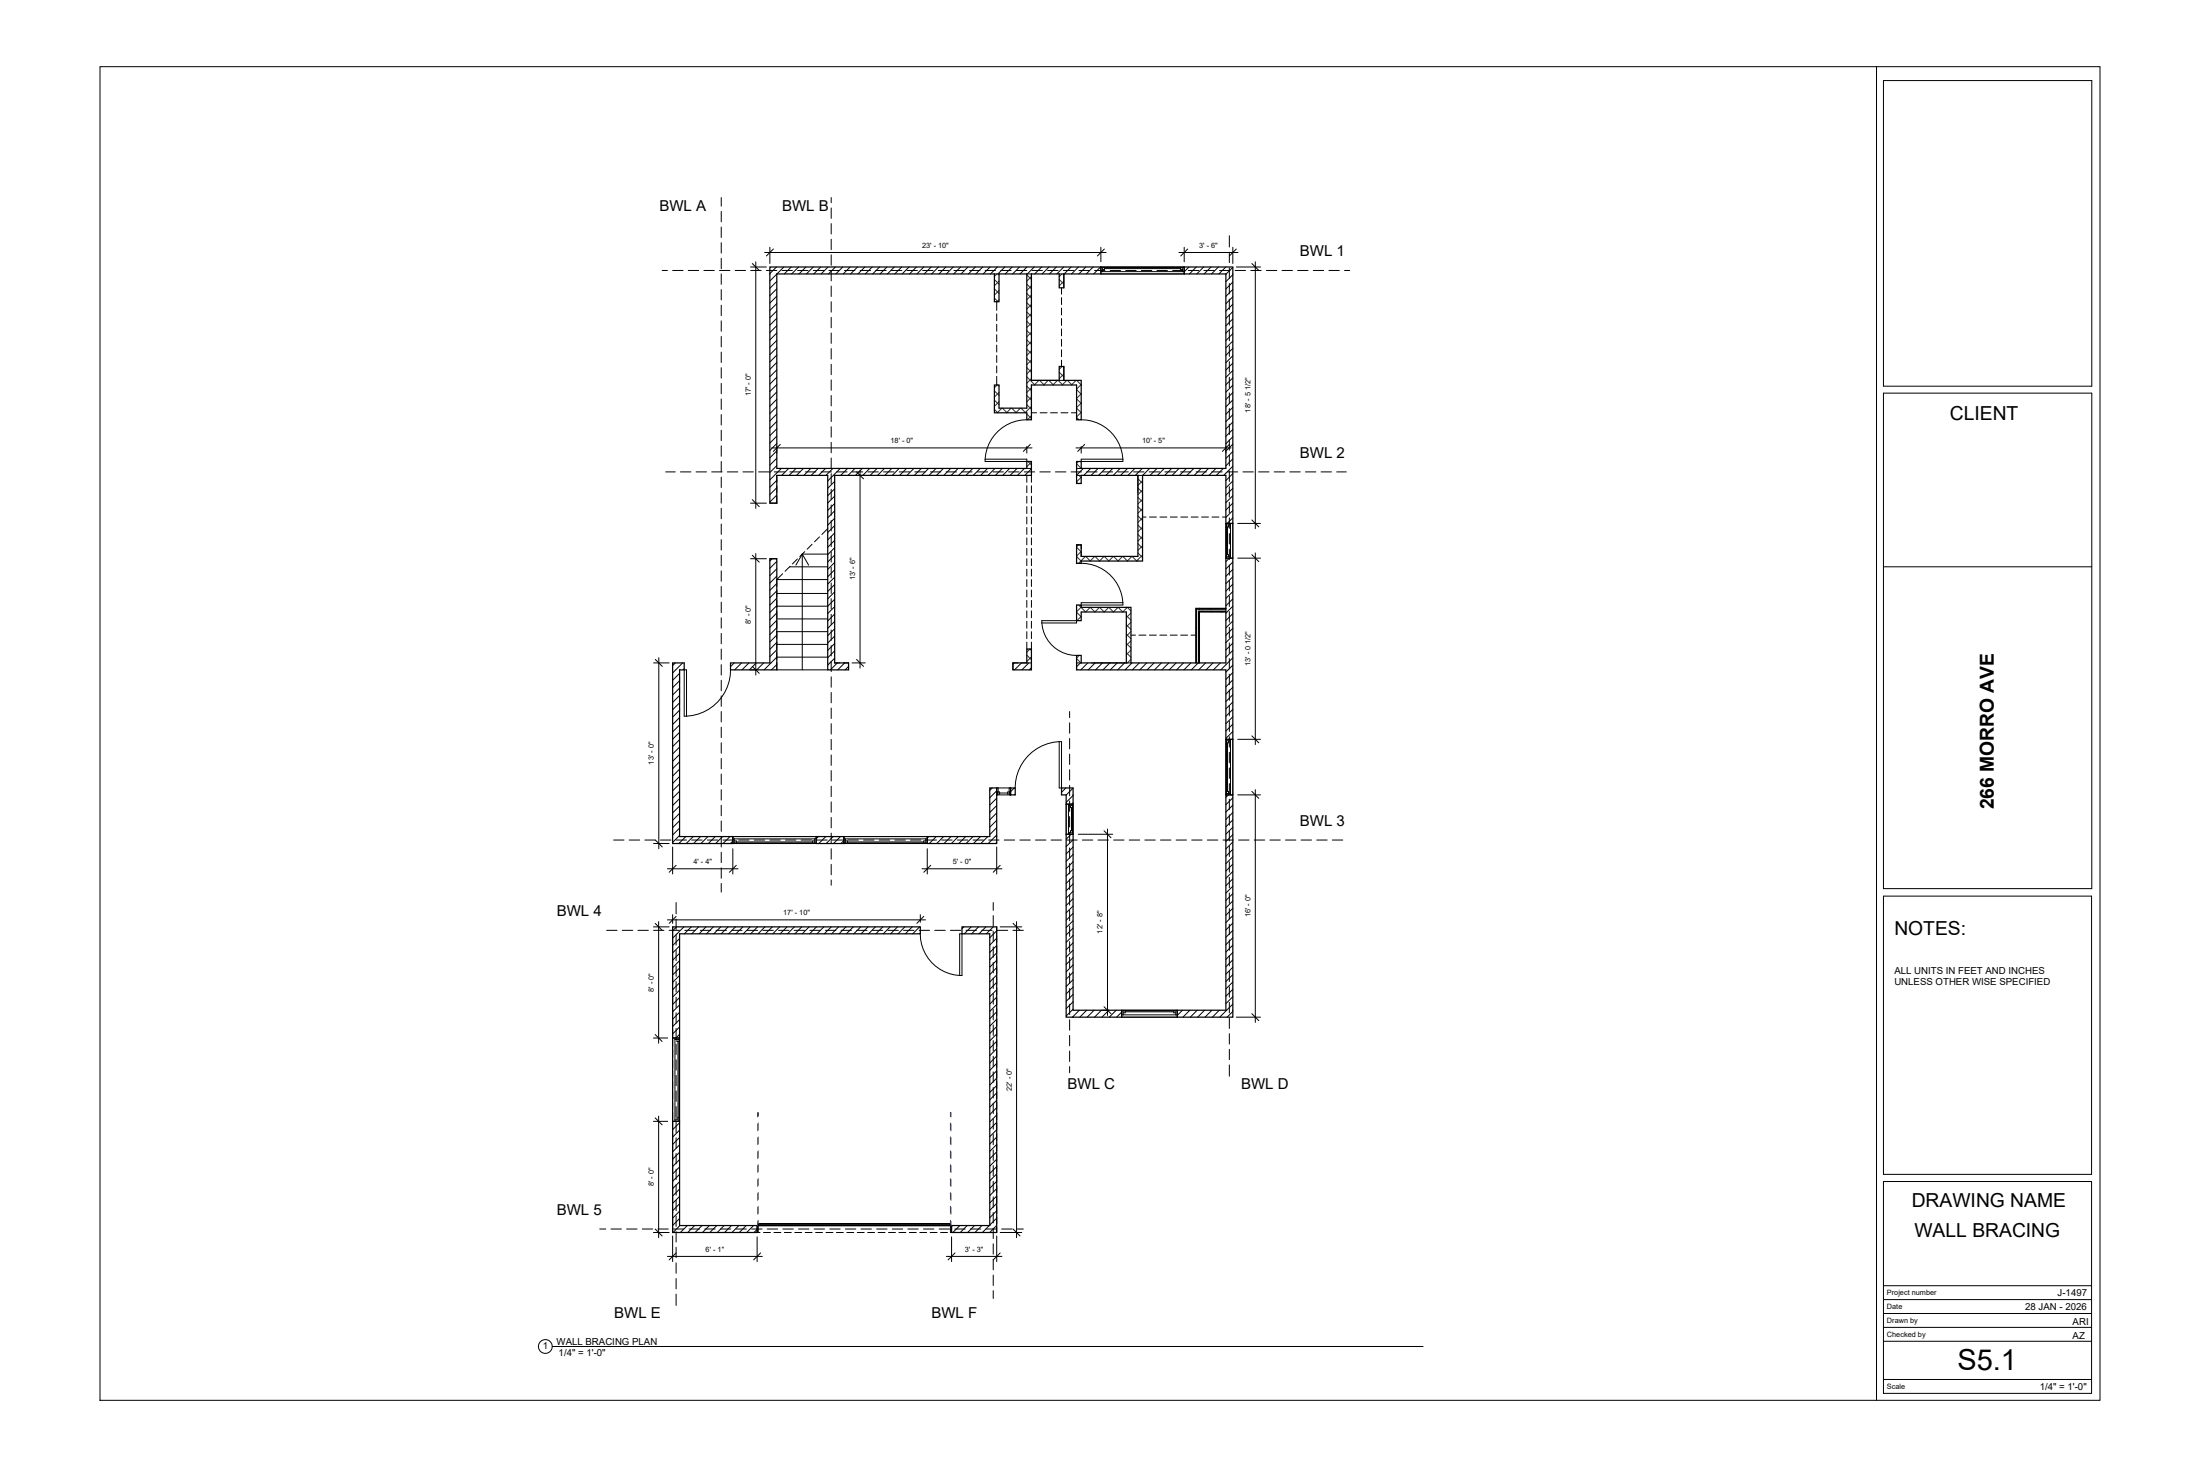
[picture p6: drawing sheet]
<svg xmlns="http://www.w3.org/2000/svg" width="914mm" height="610mm" viewBox="0 0 914 610" stroke-linecap="round" stroke-linejoin="round" font-family="sans-serif">
<g fill="none" stroke="#000" stroke-width=".42">
<path d="M299.8 82.1v3.6M299.8 87.9v4.3M299.8 94.4v4.3M345.5 82.1v2.1M345.5 86.4v4.3M345.5 92.9v4.3M345.5 99.4v4.3M511 98v4.7M275.2 112.4h2.2M279.6 112.4h4.3M286.1 112.4h4.3M292.6 112.4h4.3"/>
<path d="M299.1 112.4h4.3M299.8 100.8v4.4M299.8 107.3v4.4M299.8 113.8v4.4M305.5 112.4h4.4M312 110.9h6.5M312 112.4h4.4M312.7 109.5l2.9 2.9M314.1 108.8v102.4M318.5 112.4h4.4M322.7 110.9l-2.7 2.8M322.9 116.9l-2.9 2.9"/>
<path d="M325 112.4h4.4M325.8 110.9l-5.8 5.9M328.9 110.9l-2.9 2.9M331.5 112.4h4.4M331.9 110.9l-2.9 2.9M335 110.9l-2.9 2.9M338 112.4h4.3M338 110.9l-2.8 2.9M341.1 110.9l-2.9 2.9M344.2 110.9l-2.9 2.9M344.5 112.4h4.3M345.5 105.9v4.3"/>
<path d="M345.5 112.4v4.3M345.5 118.9v4.3M347.2 110.9l-2.9 2.9M350.3 110.9l-2.9 2.9M351 112.4h4.3M353.4 110.9l-2.9 2.9M356.4 110.9l-2.9 2.9M357.5 112.4h4.3M359.5 110.9l-2.9 2.9M362.5 110.9l-2.9 2.9M364 112.4h4.3M365.6 110.9l-2.9 2.9"/>
<path d="M368.7 110.9l-2.9 2.9M370.5 112.4h4.3M371.7 110.9l-2.9 2.9M374.8 110.9l-2.9 2.9M377 112.4h4.3M377.8 110.9l-2.8 2.9M380.9 110.9l-2.9 2.9M383.5 112.4h4.3M384 110.9l-2.9 2.9M387 110.9l-2.9 2.9M390 112.4h4.3M390.1 110.9l-2.9 2.9"/>
<path d="M393.2 110.9l-2.9 2.9M396.2 110.9l-2.9 2.9M396.5 112.4h4.3M399.3 110.9l-2.9 2.9M402.3 110.9l-2.9 2.9M403 112.4h4.3M405.4 110.9l-2.9 2.9M408.5 110.9l-2.9 2.9M409.5 112.4h4.3M411.5 110.9l-2.9 2.9M413.3 113.8h1.9M414.6 110.9l-2.9 2.9"/>
<path d="M416 112.4h4.3M417.6 110.9l-2.8 2.9M420.7 110.9l-2.9 2.9M422.4 112.4h4.4M423.8 110.9l-2.9 2.9M426.8 113.8h1.9v14.5M426.8 110.9l-2.9 2.9M428.9 112.4h4.4M429.9 110.9l-2.9 2.9M432.9 110.9l-2.8 2.9M435.4 112.4h4.4M436 110.9l-2.9 2.9"/>
<path d="M439.1 110.9l-2.9 2.9M440.2 113.8h2v5.8M441.2 119.6v2.6M441.9 112.4h4.4M442.1 110.9l-2.9 2.9M445.2 110.9l-2.9 2.9M448.3 110.9l-2.9 2.9M448.4 112.4h4.4M451.3 110.9l-2.9 2.9M454.4 110.9l-2.9 2.9M454.9 112.4h4.3M457.4 110.9l-2.8 2.9"/>
<path d="M457.6 110.9h34.6v2.9h-34.6zM457.6 112.9h34.6M457.6 111.2h34.6M458.2 111.2v1.7M459 111.2v.8h-.8M459 111.6h31.8M461.4 112.4h4.3M467.9 112.4h4.3M474.4 112.4h4.3M480.9 112.4h4.3M487.4 112.4h4.3M490.8 111.2v.8h.8"/>
<path d="M491.6 111.2v1.7M493.9 112.4h4.3M494.2 110.9l-2 2M497.2 110.9l-2.8 2.9M500.3 110.9l-2.9 2.9M500.4 112.4h4.3M503.4 110.9l-2.9 2.9M506.4 110.9l-2.9 2.9M506.9 112.4h4.3M509.5 110.9l-2.9 2.9M511 104.8v4.3M511 111.3v4.3"/>
<path d="M511 117.8v4.3M512.4 111.1l-2.9 2.9M512.4 114.2l-2.9 2.8M512.4 117.2l-2.9 2.9M513.4 112.4h4.3M519.9 112.4h4.3M526.4 112.4h4.3M532.8 112.4h4.4M539.3 112.4h4.4M545.8 112.4h4.4M552.3 112.4h4.4M558.8 112.4h2.2"/>
<path d="M299.8 120.3v4.4M299.8 126.8v4.4M299.8 133.3v4.3M299.8 139.8v4.3M322.9 120l-2.9 2.9M322.9 123.1l-2.9 2.9M322.9 126.1l-2.9 2.9M322.9 129.2l-2.9 2.9M322.9 132.2l-2.9 2.9M322.9 135.3l-2.9 2.9M322.9 138.4l-2.9 2.9M345.5 125.4v4.3"/>
<path d="M345.5 131.9v4.3M345.5 138.4v4.3M414.3 125.4v3.6M414.3 130.4v2.9M414.3 134.7v2.9M414.3 139.1v2.9M441.2 123.7v2.9M441.2 128v2.9M441.2 132.3v2.9M441.2 136.7v2.9M511 124.3v4.3M511 130.8v4.3"/>
<path d="M511 137.3v4.3M512.4 132.5l-2.9 2.9M512.4 135.6l-2.9 2.9M512.4 138.6l-2.9 2.9M512.4 120.3l-2.9 2.9M512.4 123.3l-2.9 2.9M512.4 126.4l-2.9 2.9M512.4 129.5l-2.9 2.8M299.8 146.3v4.3M299.8 152.8v4.3M299.8 159.3v4.3M322.9 141.4l-2.9 2.9"/>
<path d="M322.9 144.5l-2.9 2.9M322.9 150.6l-2.9 2.9M322.9 153.7l-2.9 2.9M322.9 156.7l-2.9 2.9M322.9 159.8l-2.9 2.9M322.9 147.6l-2.9 2.8M345.5 144.9v4.3M345.5 151.4v4.3M345.5 157.9v4.3M414.3 143.4v2.9M414.3 147.7v2.9M414.3 152.1v2.8"/>
<path d="M414.3 156.4v3.6M428.7 160v9.6M441.2 141v2.9M441.2 145.3v2.9M441.2 149.7v2.6M442.2 152.3v5.8h-13.5M511 143.8v4.3M511 150.3v4.3M511 156.8v4.3M512.4 141.7l-2.9 2.9M512.4 147.8l-2.9 2.9M512.4 150.9l-2.9 2.9"/>
<path d="M512.4 154l-2.9 2.8M512.4 157l-2.9 2.9M512.4 144.8l-2.9 2.9M299.8 165.8v4.3M299.8 172.3v4.3M299.8 178.8v4.3M322.9 162.9l-2.9 2.8M322.9 169l-2.9 2.9M322.9 172l-2.9 2.9M322.9 175.1l-2.9 2.9M322.9 178.2l-2.9 2.9M322.9 165.9l-2.9 2.9"/>
<path d="M345.5 164.3v4.4M345.5 170.8v4.4M345.5 177.3v4.4M426.8 174.4a17.3 17.3 0 0 0-17.3 16.4M428.7 171.5h2.2M432.3 171.5h2.9M436.6 171.5h2.9M441 171.5h2.9M445.3 171.5h2.2M449.4 174.4a17.3 17.3 0 0 1 17.3 16.4M511 163.3v4.3M511 169.8v4.3"/>
<path d="M511 176.3v4.3M512.4 160.1l-2.9 2.9M512.4 166.2l-2.9 2.9M512.4 169.3l-2.9 2.8M512.4 172.3l-2.9 2.9M512.4 175.4l-2.9 2.9M512.4 178.4l-2.9 2.9M512.4 163.1l-2.9 2.9M276.7 196.1h4M282.8 196.1h4.3M289.3 196.1h4.3M295.8 196.1h4.3"/>
<path d="M299.8 185.3v4.3M299.8 191.8v4.3M299.8 198.3v4.3M302.3 196.1h4.3M308.8 196.1h4.3M315.3 196.1h4.3M321.8 196.1h4.3M322.9 197.5v2.9M322.9 181.2l-2.9 2.9M322.9 187.4l-2.9 2.8M322.9 190.4l-2.9 2.9M322.9 193.5l-2.9 2.9"/>
<path d="M322.9 199.6l-2.9 2.9M322.9 184.3l-2.9 2.9M324.8 194.7l-4.8 4.7M327.8 194.7l-2.9 2.8M328.3 196.1h4.3M330.9 194.7l-2.9 2.8M333.9 194.7l-2.8 2.8M334.8 196.1h4.3M337 194.7l-2.9 2.8M340.1 194.7l-2.9 2.8M341.3 196.1h4.3M343.1 194.7l-2.9 2.8"/>
<path d="M345.5 183.8v4.4M345.5 190.3v4.4M345.5 196.8v4.3M346.2 194.7l-2.9 2.8M347.8 196.1h4.3M349.2 194.7l-5.2 5.2M352.3 194.7l-2.9 2.8M354.3 196.1h4.3M355.4 194.7l-2.9 2.8M358.4 194.7l-2.9 2.8M360.8 196.1h4.3M361.5 194.7l-2.9 2.8"/>
<path d="M364.6 194.7l-2.9 2.8M367.2 196.1h4.4M367.6 194.7l-2.9 2.8M370.7 194.7l-2.9 2.8M373.7 194.7l-2.9 2.8M373.7 196.1h4.4M376.8 194.7l-2.9 2.8M379.9 194.7l-2.9 2.8M380.2 196.1h4.4M382.9 194.7l-2.9 2.8M386 194.7l-2.9 2.8M386.7 196.1h4.4"/>
<path d="M389 194.7l-2.8 2.8M392.1 194.7l-2.9 2.8M393.2 196.1h4.4M395.2 194.7l-2.9 2.8M398.2 194.7l-2.9 2.8M399.7 196.1h4.3M401.3 194.7l-2.9 2.8M404.4 194.7l-2.9 2.8M406.2 196.1h4.3M407.4 194.7l-2.9 2.8M409.5 190.8h17.3v1h-17.3zM410.5 194.7l-2.9 2.8"/>
<path d="M412.7 196.1h4.3M413.5 194.7l-2.9 2.8M416.6 194.7l-2.9 2.8M419.2 196.1h4.3M419.7 194.7l-2.9 2.8M422.7 194.7l-2.9 2.8M425.7 196.1h4.3M425.8 194.7l-2.9 2.8M426.8 194.7h1.9M426.8 197.5v2.9M428.7 194.8l-2.7 2.7M428.7 197.5v2.9"/>
<path d="M432.2 196.1h4.3M438.7 196.1h4.3M445.2 196.1h4.3M447.5 197.5h1.9M447.5 194.7h1.9M449.4 190.8h17.3v1h-17.3zM450.3 194.7l-2.8 2.8M451.7 196.1h4.3M453.3 194.7l-2.9 2.8M456.4 194.7l-2.9 2.8M458.2 196.1h4.3M459.5 194.7l-2.9 2.8"/>
<path d="M462.5 194.7l-2.9 2.8M464.7 196.1h4.3M465.6 194.7l-2.9 2.8M468.6 194.7l-2.8 2.8M471.2 196.1h4.3M471.7 194.7l-2.9 2.8M474.8 194.7l-2.9 2.8M474.9 199v-1.5h-1.9v7.3M477.6 196.1h4.4M477.8 194.7l-2.9 2.8M480.9 194.7l-2.9 2.8M483.9 194.7l-2.8 2.8"/>
<path d="M484.1 196.1h4.4M487 194.7l-2.9 2.8M490.1 194.7l-2.9 2.8M490.6 196.1h4.4M493.1 194.7l-2.9 2.8M496.2 194.7l-2.9 2.8M497.1 196.1h4.4M499.3 194.7l-2.9 2.8M502.3 194.7l-2.9 2.8M503.6 196.1h4.4M505.4 194.7l-2.9 2.8M508.4 194.7l-2.8 2.8"/>
<path d="M510.1 196.1h4.3M511 182.7v4.4M511 189.2v4.4M511 195.7v4.4M512.4 184.6l-2.9 2.9M512.4 187.6l-2.9 2.9M512.4 190.7l-2.9 2.9M512.4 193.7l-3.8 3.8M512.4 181.5l-2.9 2.9M512.4 196.8l-2.9 2.9M512.4 199.9l-2.9 2.9M516.6 196.1h4.3"/>
<path d="M523.1 196.1h4.3M529.6 196.1h4.3M536.1 196.1h4.3M542.6 196.1h4.3M549.1 196.1h4.3M555.6 196.1h3.9M299.8 204.8v4.3M299.8 211.2v4.4M299.8 217.7v4.4M312 209.1h6.5M312.7 207.6l2.9 2.9M322.9 208.8l-.3 .3"/>
<path d="M322.9 201.9v2.9M322.9 206.2v2.9h-2.9M322.9 205.7l-2.9 2.9M322.9 202.7l-2.9 2.8M344 219.7l-2.4 2.4M345.5 203.3v4.3M345.5 209.8v4.3M345.5 216.3v4.3M346.9 203.1l-2.9 2.9M346.9 206.2l-2.9 2.8M346.9 209.2l-2.9 2.9M346.9 212.3l-2.9 2.9"/>
<path d="M346.9 215.3l-2.9 2.9M346.9 218.4l-2.9 2.9M346.9 200l-2.9 2.9M426.8 201.9v2.9M426.8 206.2v2.9M426.8 210.5v2.9M426.8 214.9v2.8M426.8 219.2v2.9M428.7 201.9v2.9M428.7 206.2v2.9M428.7 210.5v2.9M428.7 214.9v2.8"/>
<path d="M428.7 219.2v2.9M447.5 200.9h1.9M474.9 200.4v2.9M474.9 204.8v2.8M474.9 209.1v2.9M474.9 213.4v1.5h1.4M477.8 214.9h2.9M482.1 214.9h2.9M486.4 214.9h2.9M490.8 214.9h2.8M495.1 214.9h2.9M499.4 214.9h2.9"/>
<path d="M503.7 214.9h2.9M508.1 214.9h1.4M509.5 217.5h2.9v14.4h-2.9zM509.8 217.5v14.4M509.8 218.1h1.6M510.2 218.9v11.6M510.6 218.1v.8h-.8M511 202.2v4.4M511 208.7v4.4M511 215.2v4.3M511.4 217.5v14.4M512.4 215.2l-2.3 2.3"/>
<path d="M512.4 202.9l-2.9 2.9M512.4 206l-2.9 2.9M512.4 209.1l-2.9 2.8M512.4 212.1l-2.9 2.9M299.8 224.2v4.4M299.8 230.7v4.4M299.8 237.2v4.4M320 232.2h2.9M320.9 232.2l-.9 .9M322.9 233.3l-2.9 2.9M322.9 236.3l-2.9 2.9M322.9 239.4l-2.9 2.9"/>
<path d="M325.3 238.4l-2.4 2.4M328.2 235.5h15.8M328.3 235.4l-2 2M331.4 232.3l-2 2M333.4 230.3h10.6M333.4 230.3v48.1M333.4 230.3l-2.6 4.5M333.4 230.3l2.7 4.5M334.5 229.2l-2.1 2.1M337.5 226.2l-2 2M340.6 223.1l-2 2M345.5 222.8v4.3"/>
<path d="M345.5 229.3v4.3M345.5 235.8v4.3M346.9 221.5l-2.9 2.9M346.9 224.5l-2.9 2.9M346.9 227.6l-2.9 2.9M346.9 230.7l-2.9 2.8M346.9 233.7l-2.9 2.9M346.9 236.8l-2.9 2.9M346.9 239.8l-2.9 2.9M426.8 223.5v2.9M426.8 227.8v2.9M426.8 232.2v2.9"/>
<path d="M426.8 236.5v2.9M428.7 223.5v2.9M428.7 227.8v2.9M428.7 232.2v2.9M428.7 236.5v2.9M447.5 226.4h1.9v1.7M449.4 229.5v1.7M449.4 234.1a17.3 17.3 0 0 1 17.3 16.4M509.8 230.5h.8v.8M509.8 231.3h1.6M511 231.9l-1.5 1.5M511 221.7v4.3"/>
<path d="M511 228.2v4.3M511 234.7v4.3M512.4 233.5l-2.9 2.9M512.4 236.6l-2.9 2.9M512.4 239.7l-2.9 2.9M299.8 243.7v4.4M299.8 250.2v4.3M299.8 256.7v4.3M322.9 240.8v2.9M322.9 245.2v2.9M322.9 249.5v2.9M322.9 253.8v2.9"/>
<path d="M322.9 258.2v2.8M322.9 240.8h21.1M322.9 257.2h21.1M322.9 246.6h21.1M322.9 245.5l-2.9 2.9M322.9 242.5l-2.9 2.8M322.9 248.6l-2.9 2.9M322.9 251.6l-2.9 2.9M322.9 254.7l-2.9 2.9M322.9 257.8l-2.9 2.9M345.5 242.3v4.3M345.5 248.8v4.3"/>
<path d="M345.5 255.3v4.3M346.9 258.2l-2.9 2.9M346.9 242.9l-2.9 2.9M346.9 246l-2.9 2.8M346.9 249l-2.9 2.9h-21.1M346.9 255.1l-2.9 2.9M346.9 252.1l-2.9 2.9M426.8 240.8v2.9M426.8 245.2v2.9M426.8 249.5v2.9M426.8 253.8v2.9M426.8 258.2v2.8"/>
<path d="M428.7 240.8v2.9M428.7 245.2v2.9M428.7 249.5v2.9M428.7 253.8v2.9M428.7 258.2v2.8M433 258.9a14.5 14.5 0 0 0 14.5 13.5M433 257.9h14.5v1h-14.5zM449.4 250.5h17.3v.9h-17.3zM497.4 254h.1M498.2 258h.3M499.6 254.1h.1M499.7 253.9l-.1 .2"/>
<path d="M503.1 252.8l.1 .3M503.9 254.1l-.1 .2M507.4 254.3h.3M508.1 254.2l.1 .1M509.5 254.3v-.2h-11.2v21.4h.2M509.5 253.2l-12.2-.2 .1 22.5M509.5 253.9v-.7h-12.1v22.3h.8M509.5 254.1l-11.3-.2 .1 21.6M509.5 252.8v.2M511 241.2v4.3M511 247.7v4.3M511 254.2v4.3"/>
<path d="M512.4 242.7l-2.9 2.9M512.4 245.8l-2.9 2.9M512.4 248.9l-2.9 2.8M512.4 251.9l-2.9 2.9M512.4 255l-2.9 2.9M512.4 258l-2.9 2.9M280.7 275.5l-1.1 1.1M282.5 278.4v1.4l-2.9 2.9M283.7 275.5l-4.1 4.1M284.4 278.4h.9v19.2h-.9zM284.4 277.9l-.5 .5M299.8 263.2v4.3"/>
<path d="M299.8 269.7v4.3M299.8 276.2v4.3M303.7 278.4a19.3 19.3 0 0 1-18.4 19.2M305.2 275.5l-1.6 1.5M308.2 275.5l-2.9 2.9M311.3 275.5l-2.9 2.9M314.3 275.5l-2.8 2.9M317.4 275.5l-2.9 2.9M322.9 276.1l-2.3 2.3M322.9 275.5v2.9h21.1M322.9 266.8v2.9M322.9 271.1v2.9"/>
<path d="M322.9 267.8h21.1M322.9 260.8l-2.9 2.9M322.9 263.9l-2.9 2.9M322.9 267l-2.9 2.8M322.9 270l-2.9 2.9M344 273.1h-21.1l-5.3 5.3M344 262.5h-21.1v2.9M345.5 261.8v4.3M345.5 268.3v4.3M345.5 274.7v4.4M346.9 273.5l-2.9 2.9M346.9 275.5h2.2"/>
<path d="M346.9 261.3l-2.9 2.9M346.9 264.3l-2.9 2.9M346.9 267.4l-2.9 2.9M346.9 270.5l-2.9 2.8M348 275.5l-2.9 2.9M350.5 275.5h2.2v2.9M351.1 275.5l-2.9 2.9M352.7 276.9l-1.4 1.5M421.5 275.5l-.5 .5M421.7 278.4l2.9-2.9h4.1v2.9M423.2 275.5h-2.2v2.9M426.8 262.5v2.9"/>
<path d="M426.8 266.8v2.9M427.6 275.5l-2.9 2.9M428.7 262.5v2.9M428.7 266.8v2.9M428.7 277.5l-.9 .9M449.1 275.5l-1.6 1.6M449.4 275.5h-1.9v2.9M452.1 275.5l-2.9 2.9M453.7 275.5h16.4M455.2 275.5l-2.9 2.9M458.2 275.5l-2.9 2.9M461.3 275.5l-2.9 2.9"/>
<path d="M464.4 275.5l-2.9 2.9M467.4 275.5l-2.9 2.9M470.1 263.9h1.9M470.5 275.5l-2.9 2.9M473.4 263.9h2.9M473.5 275.5l-2.8 2.9M476.6 275.5l-2.9 2.9M477.7 263.9h2.9M479.7 275.5l-2.9 2.9M482.1 263.9h2.9M482.7 275.5l-2.9 2.9M485.8 275.5l-2.9 2.9"/>
<path d="M486.4 263.9h2.9M488.9 275.5l-2.9 2.9M490.7 263.9h2.9M491.9 275.5l-2.9 2.9M495 275.5l-2.9 2.9M495.1 263.9h1.9M497 275.5h.3M497 260.8l.1 .1M497.2 264.8l.1 .2M498 275.5l-2.9 2.9M498.2 269.1h.3M498.2 272.8h.3"/>
<path d="M498.4 270.5l.1 .3M498.4 263.7l-.2 .2M501.1 275.5l-2.9 2.9M504.2 275.5l-2.9 2.9M507.2 275.5l-2.9 2.9M511 260.7v4.3M511 267.2v4.3M511 273.7v4.3M512.4 276.4l-2.9 2.9M512.4 261.1l-2.9 2.9M512.4 264.2l-2.9 2.8M512.4 267.2l-2.9 2.9"/>
<path d="M512.4 270.3l-2.9 2.9M512.4 273.3l-5 5.1M512.4 279.5l-2.9 2.9M282.5 281.2v2.9M282.5 285.6v2.9M282.5 289.9v2.9M282.5 294.2v1.5M282.5 285.9l-2.9 2.9M282.5 282.9l-2.9 2.9M282.5 289l-2.9 2.9M282.5 292.1l-2.9 2.8M282.5 298.2l-2.9 2.9"/>
<path d="M282.5 295.1l-2.9 2.9M299.8 282.7v4.3M299.8 289.2v4.3M299.8 295.7v4.3M345.5 281.2v4.4M345.5 287.7v4.4M345.5 294.2v4.4M444.6 295.7v2.5M511 280.2v4.3M511 286.7v4.3M511 293.2v4.3M511 299.6v4.4"/>
<path d="M512.4 282.5l-2.9 2.9M512.4 285.6l-2.9 2.9M512.4 291.7l-2.9 2.9M512.4 294.8l-2.9 2.9M512.4 297.8l-2.9 2.9M512.4 288.7l-2.9 2.8M282.5 301.2l-2.9 2.9M282.5 304.3l-2.9 2.9M282.5 307.4l-2.9 2.8M282.5 310.4l-2.9 2.9M282.5 313.5l-2.9 2.9M282.5 319.6l-2.9 2.9"/>
<path d="M282.5 316.5l-2.9 2.9M299.8 302.2v4.3M299.8 308.7v4.3M299.8 315.2v4.3M345.5 300.7v4.4M345.5 307.2v4.4M345.5 313.7v4.3M440.2 308.2a19.3 19.3 0 0 0-18.3 19.2M440.2 308.2h1v19.2h-1zM444.6 300.4v4.3M444.6 306.9v4.3M444.6 313.4v4.3"/>
<path d="M444.6 319.8v4.4M509.5 307.2h2.9v23.1h-2.9zM509.8 307.2v23.1M509.8 307.8h1.6M510.2 308.7v20.2M510.6 307.8v.9h-.8M511 306.1v4.4M511 312.6v4.4M511 319.1v4.4M511.4 307.2v23.1M512.4 300.9l-2.9 2.9M512.4 304l-2.9 2.8"/>
<path d="M512.4 307l-.2 .2M282.5 322.7l-2.9 2.9M282.5 325.7l-2.9 2.9M282.5 328.8l-2.9 2.9M282.5 338l-2.9 2.9M282.5 334.9l-2.9 2.9M282.5 331.9l-2.9 2.8M299.8 321.7v4.3M299.8 328.1v4.4M299.8 334.6v4.4M345.5 320.2v4.3M345.5 326.7v4.3"/>
<path d="M345.5 333.2v4.3M345.5 339.7v4.3M412.4 327.4l-1 1M414.3 327.4h5.7v2.9h-5.7zM414.3 328.6l-2.9 2.9M414.3 334.7l-2.9 2.9M414.3 337.8l-2.9 2.9M414.3 331.7l-2.9 2.9M414.6 330h.9v-.9h-.9v1.2h-.3M414.9 327.4v1.7M415.5 329.5h3.3M419.4 327.4v1.7"/>
<path d="M419.7 330h-.9v-.9h.9v1.2h.3M421.6 327.4l-1.6 1.6M422 330.1l-.2 .2M443 327.4l-1.8 1.8M443.1 334.2h2.9v12.5h-2.9zM444.1 334.8h1.7M444.1 334.2v12.5M444.6 326.3v4.4M444.6 332.8v4.4M444.6 339.3v4.4M444.9 334.8v.8h.9M445.4 335.6v9.6"/>
<path d="M445.8 334.2v12.5M446 327.5l-2.9 2.9M446 333.6l-.5 .6M446 330.5l-2.9 2.9M509.8 328.9h.8v.8M509.8 329.7h1.6M510.5 330.3l-1 1M511 325.6v4.4M511 332.1v4.3M511 338.6v4.3M512.4 331.5l-2.9 2.9M512.4 334.6l-2.9 2.9"/>
<path d="M512.4 337.6l-2.9 2.9M255 349.1h4.4M261.5 349.1h4.4M268 349.1h4.4M274.5 349.1h4.3M279.6 350.5h3.1M281 349.1h4.3M282.5 341l-2.9 2.9M282.5 344.1l-2.9 2.9M282.5 347.2l-2.9 2.8M284.1 350.5h2.9M285 347.6l-2.8 2.9"/>
<path d="M287.5 349.1h4.3M288.1 347.6l-2.9 2.9M291.2 347.6l-2.9 2.9M292.8 350.5h2.9M294 349.1h4.3M294.2 347.6l-2.9 2.9h-2.8M297.1 350.5h2.9M297.3 347.6l-2.9 2.9M299.8 341.1v4.4M299.8 347.6v4.4M299.8 354.1v4.4M300.4 347.6l-2.9 2.9"/>
<path d="M300.5 349.1h4.3M301.5 350.5h37.7v-2.9h-34.6v2.9M303.4 347.6l-2.9 2.9M304.6 348.6h34.6M304.6 349.5l-1 1M304.6 350.3h34.6M305.2 349.4h.8v.9M305.2 348.6v1.7M306 349.9h31.8M307 349.1h4.3M313.5 349.1h4.3M320 349.1h4.3"/>
<path d="M326.5 349.1h4.3M333 349.1h4.3M338.6 349.4h-.8v.9M338.6 348.6v1.7M339.5 349.1h4.3M340.2 347.6l-1 1M343.2 347.6l-2.9 2.9M345.5 346.2v4.3M345.5 352.7v4.3M345.5 359.2v4.3M346 349.1h4.3M346.3 347.6l-2.9 2.9"/>
<path d="M349.3 347.6l-2.8 2.9M350.8 348.6h34.6M350.8 347.6h34.6v2.9h-34.6zM350.8 349.3l-1.3 1.2M350.8 350.3h34.6M351.4 349.4h.8v.9M351.4 348.6v1.7M352.2 349.9h31.8M352.5 349.1h4.3M358.9 349.1h4.4M365.4 349.1h4.4M371.9 349.1h4.4"/>
<path d="M378.4 349.1h4.4M384.8 349.4h-.8v.9M384.8 348.6v1.7M384.9 349.1h4.4M386.1 347.6l-.7 .7M389.1 347.6l-2.8 2.9M391.4 349.1h4.3M392.2 347.6l-2.9 2.9M395.3 347.6l-2.9 2.9M397.9 349.1h4.3M398.3 347.6l-2.9 2.9M401.4 347.6l-2.9 2.9"/>
<path d="M404.4 349.1h4.3M404.4 347.6l-2.8 2.9M407.5 347.6l-2.9 2.9M410.6 347.6l-2.9 2.9M410.9 349.1h4.3M414.3 340.9l-2.9 2.9M414.3 343.9l-2.9 2.9M414.3 347l-3.6 3.5M414.3 350.1l-.5 .4M417.4 349.1h4.3M423.9 349.1h4.3M430.4 349.1h4.3"/>
<path d="M436.9 349.1h4.3M443.4 349.1h4.3M444.1 346.1h1.7M444.6 345.8v4.4M444.6 352.3v4.4M444.6 358.8v4.3M445.2 346.7l-2.1 2M445.8 345.2h-.9v.9M446 348.9l-2.9 2.9M446 352l-2.9 2.9M446 355l-2.9 2.9M446 358.1l-2.9 2.9"/>
<path d="M449.9 349.1h4.3M456.4 349.1h4.3M462.9 349.1h4.3M469.3 349.1h4.4M475.8 349.1h4.4M482.3 349.1h4.4M488.8 349.1h4.4M495.3 349.1h4.4M501.8 349.1h4.4M508.3 349.1h4.3M511 345.1v4.3M511 351.6v4.3"/>
<path d="M511 358.1v4.3M512.4 343.8l-2.9 2.8M512.4 346.8l-2.9 2.9M512.4 349.9l-2.9 2.9M512.4 352.9l-2.9 2.9M512.4 356l-2.9 2.9M512.4 340.7l-2.9 2.9M512.4 359.1l-2.9 2.9M514.8 349.1h4.3M521.3 349.1h4.3M527.8 349.1h4.3M534.3 349.1h4.3"/>
<path d="M540.8 349.1h4.3M547.3 349.1h4.3M553.8 349.1h4.3M281 375.1v4.6M299.8 360.6v4.3M299.8 367.1v3.6M345.5 365.7v2.1M412.8 375.1v3.2M444.6 365.3v4.3M444.6 371.8v4.3M444.6 378.3v4.3M446 361.2l-2.9 2.9"/>
<path d="M446 364.2l-2.9 2.9M446 367.3l-2.9 2.9M446 370.3l-2.9 2.9M446 373.4l-2.9 2.9M446 376.5l-2.9 2.9M446 379.5l-2.9 2.9M511 364.6v4.3M511 371.1v4.3M511 377.6v4.3M512.4 362.1l-2.9 2.9M512.4 365.2l-2.9 2.9M512.4 368.3l-2.9 2.8"/>
<path d="M512.4 371.3l-2.9 2.9M512.4 374.4l-2.9 2.9M512.4 377.4l-2.9 2.9M252.2 386.6h4.3M258.6 386.6h4.4M265.1 386.6h4.4M271.6 386.6h4.4M278.1 386.6h4.4M279.6 385.2v2.1M279.6 388.8v2.8M279.6 397.4v2.9M281 381.9v4.3"/>
<path d="M281 388.4v4.3M281 394.9v4.3M281.2 385.2l-1.6 1.6M282.5 393.1l-2.9 2.9v-2.9M282.5 396.1l-2.9 2.9M282.5 399.2l-2.9 2.9M282.5 390l-2.9 2.9M284.3 385.2l-4.7 4.6M284.6 386.6h4.4M287.3 385.2l-2.9 2.8M290.4 385.2l-2.9 2.8M291.1 386.6h4.3"/>
<path d="M293.4 385.2l-2.8 2.8M296.5 385.2l-2.9 2.8M297.6 386.6h4.3M299.6 385.2l-2.9 2.8M302.6 385.2l-2.9 2.8M304.1 386.6h4.3M305.7 385.2l-2.9 2.8M308.8 385.2l-2.9 2.8M310.6 386.6h4.3M311.8 385.2l-2.9 2.8M314.9 385.2l-2.9 2.8M317.1 386.6h4.3"/>
<path d="M317.9 385.2l-2.8 2.8M321 385.2l-2.9 2.8M323.6 386.6h4.3M324.1 385.2l-2.9 2.8M327.1 385.2l-2.9 2.8M330.1 386.6h4.3M330.2 385.2l-2.9 2.8M333.2 385.2l-2.8 2.8M336.3 385.2l-2.9 2.8M336.6 386.6h4.3M339.4 385.2l-2.9 2.8M342.4 385.2l-2.9 2.8"/>
<path d="M343.1 386.6h4.3M345.5 385.2l-2.9 2.8M348.6 385.2l-2.9 2.8M349.6 386.6h4.3M351.6 385.2l-2.9 2.8M354.7 385.2l-2.9 2.8M356.1 386.6h4.3M357.7 385.2l-2.8 2.8M360.8 385.2l-2.9 2.8M362.6 386.6h4.3M363.9 385.2l-2.9 2.8M366.9 385.2l-2.9 2.8"/>
<path d="M369 386.6h4.4M370 385.2l-2.9 2.8M373 385.2l-2.8 2.8M375.5 386.6h4.4M376.1 385.2l-2.9 2.8M379.2 385.2l-2.9 2.8M382 386.6h4.4M382.2 385.2l-2.9 2.8M382.5 388a17.3 17.3 0 0 0 16.4 17.4M382.5 387.9l-.1 .1M388.5 386.6h4.4M395 386.6h4.4"/>
<path d="M398.9 388h.9v17.4h-.9zM400.6 385.2l-.8 .7M401.5 386.6h4.3M403.7 385.2l-2.9 2.8M406.7 385.2l-2.9 2.8M408 386.6h4.3M409.8 385.2l-2.9 2.8M412.8 380.5v4.3M412.8 387v4.3M412.8 393.5v4.3M412.8 399.9v4.4M412.8 385.2l-2.8 2.8"/>
<path d="M414.3 393.1v2.9l-2.9 2.9M414.3 385.2v2.1M414.3 388.8v2.8M414.3 397.4v2.9M414.3 389.9l-2.9 2.8M414.3 392.9l-2.9 2.9M414.3 399l-2.9 2.9M414.3 386.8l-2.9 2.9M414.5 386.6h4.3M421 386.6h4.3M444.6 384.8v4.3M444.6 391.3v4.3"/>
<path d="M444.6 397.8v4.3M446 382.6l-2.9 2.9M446 385.7l-2.9 2.8M446 388.7l-2.9 2.9M446 391.8l-2.9 2.9M446 394.8l-2.9 2.9M446 397.9l-2.9 2.9M511 384.1v4.3M511 390.6v4.3M511 397.1v4.3M512.4 398.9l-2.9 2.9M512.4 380.5l-2.9 2.9"/>
<path d="M512.4 383.6l-2.9 2.8M512.4 386.6l-2.9 2.9M512.4 389.7l-2.9 2.9M512.4 392.7l-2.9 2.9M512.4 395.8l-2.9 2.9M279.6 401.7v2.9M279.6 406.1v2.9M279.6 410.4v2.9M279.6 414.7v2.9M279.6 419.1v2.9M281 401.4v4.3M281 407.9v4.3"/>
<path d="M281 414.4v4.3M282.5 411.5l-2.9 2.8M282.5 414.5l-2.9 2.9M282.5 417.6l-2.9 2.9M282.5 405.3l-2.9 2.9M282.5 408.4l-2.9 2.9M282.5 402.3l-2.9 2.9M412.8 406.4v4.4M412.8 412.9v4.4M412.8 419.4v4.4M414.3 401.7v2.9M414.3 406.1v2.9"/>
<path d="M414.3 410.4v2.9M414.3 414.7v2.9M414.3 419.1v2.9M414.3 405.2l-2.9 2.8M414.3 408.2l-2.9 2.9M414.3 411.3l-2.9 2.9M414.3 414.3l-2.9 2.9M414.3 417.4l-2.9 2.9M414.3 402.1l-2.9 2.9M444.6 404.3v4.3M444.6 410.8v4.3M444.6 417.3v4.3"/>
<path d="M446 401l-2.9 2.8M446 404l-2.9 2.9M446 407.1l-2.9 2.9M446 410.1l-2.9 2.9M446 413.2l-2.9 2.9M446 416.3l-2.9 2.9M446 419.3l-2.9 2.9M448.6 419.8l-2.9 2.9M451.7 419.8l-2.9 2.9M454.7 419.8l-2.8 2.9M457.8 419.8l-2.9 2.9M460.9 419.8l-2.9 2.9"/>
<path d="M463.9 419.8l-2.9 2.9M466.2 419.8h23.1v2.9h-23.1zM491.5 419.8l-2.2 2.2M494.5 419.8l-2.8 2.9M497.6 419.8l-2.9 2.9M500.7 419.8l-2.9 2.9M503.7 419.8l-2.9 2.9M506.8 419.8l-2.9 2.9M511 403.6v4.3M511 410v4.4M511 416.5v4.4M512.4 417.2l-5.4 5.5"/>
<path d="M512.4 401.9l-2.9 2.9M512.4 405l-2.9 2.9M512.4 408.1l-2.9 2.8M512.4 411.1l-2.9 2.9M512.4 414.2l-2.9 2.9M279.6 431.3h2.9v34.7h-2.9zM279.6 423.4v2.9M279.6 427.7v2.9M280.5 431.9h1.7M280.5 431.3v34.7M281 420.9v4.3M281 427.4v4.3"/>
<path d="M281 433.9v4.3M281.4 431.9v.9h.8M281.8 432.8v31.7M282.2 431.3v34.7M282.5 429.8l-1.6 1.5M282.5 420.6l-2.9 2.9M282.5 423.7l-2.9 2.9M282.5 426.8l-2.9 2.8M412.8 425.9v4.4M412.8 432.4v4.3M412.8 438.9v4.3M414.3 423.4v2.9"/>
<path d="M414.3 427.7v2.9M414.3 432.1v2.8M414.3 436.4v2.9M414.3 420.5l-2.9 2.9M414.3 423.5l-2.9 2.9M414.3 426.6l-2.9 2.9M414.3 429.7l-2.9 2.8M414.3 432.7l-2.9 2.9M414.3 435.8l-2.9 2.9M414.3 438.8l-2.9 2.9M444.6 423.8v4.3M444.6 430.3v4.3"/>
<path d="M444.6 436.7v4.4M466.2 421.7h23.1M466.2 420h23.1M466.2 420.6l-2.1 2.1M466.8 420v1.7M467.7 420v.9h-.9M467.7 420.5h20.2M487.9 420v.9h.8M488.7 420v1.7M511 423v4.4M511 429.5v4.4M511 436v4.4"/>
<path d="M512.4 420.3l-2.4 2.4M281 440.4v4.3M281 446.8v4.4M281 453.3v4.4M281 459.8v4.4M412.8 445.4v4.3M412.8 451.9v4.3M412.8 458.4v4.3M414.3 440.7v2.9M414.3 445v2.9M414.3 449.4v2.9M414.3 453.7v2.9"/>
<path d="M414.3 458v2.9M414.3 441.9l-2.9 2.9M414.3 445l-2.9 2.8M414.3 448l-2.9 2.9M414.3 451.1l-2.9 2.9M414.3 454.1l-2.9 2.9M414.3 457.2l-2.9 2.9M444.6 443.2v2.6M511 442.5v4.7M279.6 466.7v2.9M279.6 471v2.9M279.6 475.4v2.8"/>
<path d="M279.6 479.7v2.9M280 466l-.4 .4M280.5 465.4h1.7M281 466.3v4.4M281 472.8v4.4M281 479.3v4.4M282.2 464.5h-.8v.9M282.5 466.6l-2.9 2.8M282.5 469.6l-2.9 2.9M282.5 478.8l-2.9 2.9M282.5 472.7l-2.9 2.9M282.5 475.7l-2.9 2.9"/>
<path d="M412.8 464.9v4.3M412.8 471.4v4.3M412.8 477.9v4.3M414.3 462.4v2.8M414.3 466.7v2.9M414.3 471v2.9M414.3 475.4v2.8M414.3 479.7v2.9M414.3 460.3l-2.9 2.9M414.3 463.3l-2.9 2.9M414.3 466.4l-2.9 2.9M414.3 469.5l-2.9 2.8"/>
<path d="M414.3 472.5l-2.9 2.9M414.3 478.6l-2.9 2.9M414.3 475.6l-2.9 2.9M279.6 484v2.9M279.6 488.3v2.9M279.6 492.7v2.9M281 485.8v4.3M281 492.3v4.3M281 498.8v4.3M282.5 484.9l-2.9 2.9M282.5 488l-2.9 2.9M282.5 481.9l-2.9 2.9"/>
<path d="M282.5 491l-2.9 2.9M282.5 494.1l-2.9 2.9v2.9M282.5 497.2l-2.9 2.9M412.8 484.4v4.3M412.8 490.9v4.3M412.8 497.4v4.3M414.3 499.9v-2.9l-2.9 2.9M414.3 484v2.9M414.3 488.3v2.9M414.3 492.7v2.9M414.3 481.7l-2.9 2.9M414.3 484.8l-2.9 2.8"/>
<path d="M414.3 487.8l-2.9 2.9M414.3 490.9l-2.9 2.9M414.3 493.9l-2.9 2.9M249.3 510.7h2.5M254 510.7h4.3M260.4 510.7h4.4M266.9 510.7h4.4M273.4 510.7h4.4M279.6 501.3v2.9M279.6 505.7v2.8M279.6 510v2.2h1.7M279.9 510.7h4.4"/>
<path d="M281 505.3v4.3M281 511.8v4.3M281 518.3v4.3M282.5 503.3l-2.9 2.9M282.5 506.4l-2.9 2.8M282.5 500.2l-2.9 2.9M282.6 509.3l-2.9 2.9M285.7 509.3l-2.9 2.9h2.8M286.4 510.7h4.4M287 512.2h2.9M288.7 509.3l-2.9 2.9M291.4 512.2h2.8"/>
<path d="M291.8 509.3l-2.9 2.9M292.9 510.7h4.4M294.9 509.3l-2.9 2.9M295.7 512.2h2.9M297.9 509.3l-2.9 2.9M299.4 510.7h4.3M300 512.2h2.9M301 509.3l-2.9 2.9M304 509.3l-2.8 2.9M305.9 510.7h4.3M307.1 509.3l-2.9 2.9M308.7 512.2h2.9"/>
<path d="M310.2 509.3l-2.9 2.9h-3M312.4 510.7h4.3M313 512.2h2.9M313.2 509.3l-2.9 2.9M314.7 510.9l-1.3 1.3M314.7 509.3h.5v2.9h-.5zM315.2 508.5h79.8M315.2 508.5v.8zM315.2 508.8v-.3v.4M315.2 508.5h79.8v.8h-79.8zM315.2 508.8v.5M317.3 512.2h2.9"/>
<path d="M318.9 510.7h4.3M321.7 512.2h2.9M325.4 510.7h4.3M326 512.2h2.9M330.3 512.2h2.9M331.9 510.7h4.3M334.7 512.2h2.8M338.4 510.7h4.3M339 512.2h2.9M343.3 512.2h2.9M344.9 510.7h4.3M347.6 512.2h2.9"/>
<path d="M351.4 510.7h4.3M352 512.2h2.9M356.3 512.2h2.9M357.9 510.7h4.3M360.6 512.2h2.9M364.4 510.7h4.3M365 512.2h2.8M369.3 512.2h2.9M370.9 510.7h4.3M373.6 512.2h2.9M377.3 510.7h4.4M377.9 512.2h2.9"/>
<path d="M382.3 512.2h2.9M383.8 510.7h4.4M386.6 512.2h2.9M390.3 510.7h4.4M390.9 512.2h2.9M395 508.5v.8zM395 508.8v-.3v.4M395 509.3h.5v2.9h-.5zM395 508.8v.5h-79.8M395.3 512.2h2.9M395.9 509.3l-.4 .3M396.8 510.7h4.4"/>
<path d="M398.9 509.3l-2.8 2.9M399.6 512.2h2.9M402 509.3l-2.9 2.9M403.3 510.7h4.4M403.9 512.2h2.9M405.1 509.3l-2.9 2.9M408.1 509.3l-2.9 2.9M409.8 510.7h4.3M411.2 509.3l-2.9 2.9h2.8M412.8 503.9v4.3M412.8 510.3v4.4M412.8 516.8v4.4"/>
<path d="M414.3 501.3v2.9M414.3 505.7v2.8M414.3 510v2.2h-1.7M414.3 500.1l-2.9 2.9M414.3 503.1l-2.9 2.9M414.3 506.2l-2.9 2.9M414.3 509.2l-2.9 3M416.3 510.7h4.3M422.8 510.7h2.5M281 524.8v4.3M281 531.3v4.3M281 537.8v4.7"/>
<path d="M412.8 523.3v4.4M412.8 529.8v4.4M412.8 536.3v3.3"/>
</g>
<g fill="none" stroke="#2e2e2e" stroke-width=".42">
<path d="M413.3 116.2l1.9 1.9M414.4 113.8l-1.1 1.1M414.8 113.8l.4 .4M415.2 116.8l-1.9 2M426.8 118.1l1.9 1.9M426.8 114.2l1.9 1.9M428.7 114.9l-1.9 2M428.7 118.8l-1.9 1.9M440.2 116.1l2 1.9M441.4 113.8l-1.2 1.1M441.8 113.8l.4 .4M442.2 116.9l-2 1.9"/>
<path d="M413.3 123.9l1.5 1.5M413.3 120l1.9 1.9M415.2 124.5l-.8 .9M415.2 120.7l-1.9 1.9M426.8 137.3l1.9 2M426.8 133.5l1.9 1.9M426.8 129.6l1.9 2M426.8 125.8l1.9 1.9M426.8 121.9l1.9 1.9M428.7 122.6l-1.9 2M428.7 126.5l-1.9 1.9M428.7 130.3l-1.9 2"/>
<path d="M428.7 134.2l-1.9 1.9M428.7 138.1l-1.9 1.9M414.5 160l-1.2 1.2M414.7 160l.5 .5M426.8 156.6l3.4 3.4M426.8 152.8l1.9 1.9M426.8 148.9l1.9 1.9M426.8 145l1.9 2M426.8 141.2l1.9 1.9M428.7 141.9l-1.9 1.9M428.7 145.8l-1.9 1.9M428.7 149.6l-1.9 1.9"/>
<path d="M428.7 153.5l-1.9 1.9M428.7 157.3l-1.9 1.9M431.8 158.1l-1.9 1.9M432.1 158.1l1.9 1.9M435.7 158.1l-2 1.9M435.9 158.1l2 1.9M439.5 158.1l-1.9 1.9M439.8 158.1l1.9 1.9M440.2 154.7l2 1.9M441.4 152.3l-1.2 1.2M441.7 152.3l.5 .4M442.2 155.4l-2 1.9"/>
<path d="M443.4 158.1l-1.9 1.9M443.6 158.1l2 1.9M447.2 158.1l-1.9 1.9M447.5 158.1l1.9 1.8M449.4 159.8l-1.9 1.9M413.3 166.3l1.9 1.9M413.3 162.4l1.9 1.9M413.3 170.1l1.4 1.4M415.2 163.1l-1.9 1.9M415.2 166.9l-1.9 2M416.4 169.6l-1.9 1.9M416.6 169.6l2 1.9"/>
<path d="M420.3 169.6l-2 1.9M420.5 169.6l1.9 1.9M424.1 169.6l-1.9 1.9M424.4 169.6l1.9 1.9M426.8 172l1.9 2M426.8 168.2l1.9 1.9M426.8 164.3l1.9 1.9M426.8 160.5l1.9 1.9M428.7 161.2l-1.9 1.9M428.7 165l-1.9 2M428.7 168.9l-2.6 2.6M428.7 172.7l-1.7 1.7"/>
<path d="M447.5 169.6l1.9 1.9M447.5 161.9l1.9 1.9M447.5 165.7l1.9 2M447.5 173.4l1 1M449.4 171.3l-1.9 2M449.4 163.6l-1.9 1.9M449.4 167.5l-1.9 1.9M427.2 191.8l1.5 1.4M428.7 192l-1.9 1.9M447.5 192.7l1.9 1.9M448.2 191.8l-.7 .7M448.4 197.5l1 1"/>
<path d="M449.4 194.5l-.2 .2M449.4 198.3l-1.9 1.9M473 198.9l1.9 2M473.3 197.5l-.3 .4M474.9 199.8l-1.9 1.9M447.5 200.4l.4 .5M473 210.5l1.9 1.9M473 218.2l1.9 1.9M473 214.4l1.9 1.9M473 206.6l1.9 2M473 202.8l1.9 1.9M474.9 203.6l-1.9 2"/>
<path d="M474.9 207.5l-1.9 1.9M474.9 211.4l-1.9 1.9M474.9 215.2l-1.9 1.9M474.9 219.1l-1.9 1.9M447.5 227.4l1.9 1.9M447.5 231.3l1.9 1.9M448.3 226.4l-.8 .8M449.4 229.1l-1.9 2M451.2 231.2l-2.9 2.9M451.3 231.2l1.8 1.9 1.9-1.9M455.1 231.2l2 1.9M458.9 231.2l-1.9 1.9"/>
<path d="M459 231.2l1.9 1.9M462.7 231.2l-1.9 1.9M462.8 231.2l2 1.9M466.6 231.2l-1.9 1.9M466.7 231.2l1.9 1.9M470.4 231.2l-1.9 1.9M470.5 231.2l2 1.9M473 222.1l1.9 1.9M473 229.8l1.9 1.9M473 225.9l1.9 1.9M474.9 222.9l-1.9 1.9M474.9 226.8l-1.9 1.9"/>
<path d="M474.9 230.6l-2.5 2.5M447.5 254.4l1.9 1.9M448.4 251.4l2.8 2.9M449.4 256.1l-1.8 1.8M449.4 252.3l-1.9 1.9M451.2 254.3l1.9-1.9 2 1.9M468.1 259.7l2 1.9M468.1 255.8l2 1.9M468.5 252.4l-1.9 1.9-1.9-1.9-1.9 1.9-1.9-1.9-2 1.9-1.9-1.9-1.9 1.9M468.6 252.4l1.5 1.5M470.1 254.7l-2 1.9M470.1 258.6l-2 1.9"/>
<path d="M426.8 272.2l1.9 2M428.7 270.3l-.6-.6-1.3 1.3M428.7 273l-1.9 1.9M447.5 273.7l1.9 1.7M448.6 272.3l-1.1 1.2M468.1 271.2l2 1.9M468.1 267.4l2 1.9M468.1 263.5l2 1.9M468.1 275.1l.5 .4M470.1 274l-1.5 1.5M470.1 262.4l-2 1.9M470.1 266.3l-2 1.9"/>
<path d="M470.1 270.1l-2 2"/>
</g>
<g fill="none" stroke="#000" stroke-width=".51">
<path d="M320 110.9h137.6v2.9h-15.4v5.8h-2v-5.8h-11.5v44.3h11.5v-5.8h2v5.8h7.2v16.3h-1.9v-14.4h-18.8v14.4h-1.9v-2.9h-13.5v-11.5h1.9v9.6h11.6v-55.8h-11.6v11.6h-1.9v-11.6h-90.4v80.9h103.9v-2.9h1.9v5.7h-81.8v78h5.8v2.9h-8.7v-80.9h-21.1v11.6h-2.9zM492.2 110.9h20.2v106.6h-2.9v-20h-34.6v35.6h-25.5v1h-1.9v-7.7h1.9v4.8h23.6v-33.7h-23.6v3.4h-1.9v-9.1h1.9v2.9h60.1v-80.9h-17.3zM320 232.2h2.9v46.2h-19.3v-2.9h16.4zM447.5 251.4h1.9v1h20.7v23.1h26.9v-22.7h12.5v-20.9h2.9v75.3h-2.9v-28.8h-62v-6.1h1.9v3.2h18.7v-21.2h-18.7v3.6h-1.9zM498.5 254.3h11v21.2h-11zM279.6 275.5h4.8v2.9h-1.9v69.2h22.1v2.9h-25zM426.8 269.7h1.9v8.7h-7.7v-2.9h5.8zM420 327.4h2v2.9h-2zM441.2 327.4h4.8v6.8h-2.9v-3.9h-1.9zM509.5 330.3h2.9v92.4h-23.1v-2.9h20.2zM339.2 347.6h11.6v2.9h-11.6zM385.4 347.6h26v-20.2h2.9v23.1h-28.9z"/>
<path d="M443.1 346.7h2.9v73.1h20.2v2.9h-23.1zM279.6 385.2h102.9v2.8h-100v43.3h-2.9zM399.8 385.2h14.5v127h-18.8v-2.9h15.9v-121.3h-11.6zM279.6 466h2.9v43.3h32.2v2.9h-35.1z"/>
</g>
<g fill="none" stroke="#00f" stroke-width=".42">
<path d="M314.9 467v2.9M314.9 472.8v2.9M314.9 478.6v2.9M315.2 463.8v-1.5h-.3v1.8M315.2 466.7v2.8M315.2 472.4v2.9M315.2 478.2v2.9M395 463.8v-1.5h.3v1.8M395 466.7v2.8M395 472.4v2.9M395 478.2v2.9M395.3 467v2.9"/>
<path d="M395.3 472.8v2.9M395.3 478.6v2.9M314.9 484.4v2.8M314.9 490.1v2.9M314.9 495.9v2.9M315.2 484v2.9M315.2 489.7v2.9M315.2 495.5v2.9M395 484v2.9M395 489.7v2.9M395 495.5v2.9M395.3 484.4v2.8"/>
<path d="M395.3 490.1v2.9M395.3 495.9v2.9M314.9 501.7v2.9M314.9 507.4v1.9M315.2 501.3v2.9M315.2 507.1v1.4M395 501.3v2.9M395 507.1v1.4M395.3 501.7v2.9M395.3 507.4v1.9"/>
</g>
<path d="M309.3 155.3h3.5v9.4h-3.5z" fill="#fff"/>
<path d="M312 232.2h6.5M312.7 230.7l2.9 2.9M314.1 230v50.5M312 278.4h2.7M312.7 276.9l2.9 2.9" fill="none" stroke="#000" stroke-width=".42"/>
<path d="M309.3 251.4h3.5v7.7h-3.5z" fill="#fff"/>
<path d="M356 196.1l2.9 2.9M356.9 197.5h2.7M357.5 195.4v82.2M354.1 275.5h5.5M356 274l2.9 2.9" fill="none" stroke="#000" stroke-width=".42"/>
<path d="M352.6 231.8h3.5v9.4h-3.5z" fill="#fff"/>
<path d="M271.7 275.5h6.4M272.4 274l2.9 2.9M273.8 273.3v79.4M271.7 350.5h6.4M272.4 349.1l2.9 2.9" fill="none" stroke="#000" stroke-width=".42"/>
<path d="M269 308.2h3.5v9.5h-3.5z" fill="#fff"/>
<path d="M513.8 110.9h10.1M520.3 109.5l2.9 2.9M521.8 108.8v110.9M514.4 217.5h9.5M520.3 216.1l2.9 2.8" fill="none" stroke="#000" stroke-width=".42"/>
<path d="M516.9 156.9h3.5v14.5h-3.5z" fill="#fff"/>
<path d="M514.4 231.9h9.5M520.3 230.5l2.9 2.9M521.8 229.8v79.6M514.4 307.2h9.5M520.3 305.8l2.9 2.9" fill="none" stroke="#000" stroke-width=".42"/>
<path d="M516.9 262.3h3.5v14.5h-3.5z" fill="#fff"/>
<path d="M514.4 330.3h9.5M520.3 328.9l2.9 2.9M521.8 328.1v96.7M513.8 422.7h10.1M520.3 421.2l2.9 2.9" fill="none" stroke="#000" stroke-width=".42"/>
<path d="M516.9 371.7h3.5v9.5h-3.5z" fill="#fff"/>
<path d="M279.6 352v11.2M281 359.6l-2.9 2.9M304.6 352.7v10.5M306 359.6l-2.9 2.9M277.4 361h29.4" fill="none" stroke="#000" stroke-width=".42"/>
<path d="M288.2 356.2h7.8v3.5h-7.8z" fill="#fff"/>
<path d="M385.4 352.7v10.5M386.8 359.6l-2.8 2.9M414.3 352v11.2M415.7 359.6l-2.9 2.9M383.2 361h33.2" fill="none" stroke="#000" stroke-width=".42"/>
<path d="M396 356.2h7.7v3.5h-7.7z" fill="#fff"/>
<path d="M317.8 104.9h141.9M320 102.8v6.7M321.4 103.5l-2.9 2.9M457.6 102.8v6M459 103.5l-2.9 2.9" fill="none" stroke="#000" stroke-width=".42"/>
<path d="M383.3 100.1h11.1v3.5h-11.1z" fill="#fff"/>
<path d="M490 104.9h24.6M492.2 102.8v6M493.6 103.5l-2.8 2.9M512.4 102.8v6.7M513.8 103.5l-2.8 2.9" fill="none" stroke="#000" stroke-width=".42"/>
<path d="M498.4 100.1h7.8v3.5h-7.8z" fill="#fff"/>
<path d="M320.7 186.1h108.2M322.9 185.5v2.8M324.3 184.7l-2.9 2.9M426.8 185.5v2.8M428.2 184.7l-2.9 2.9" fill="none" stroke="#000" stroke-width=".42"/>
<path d="M370.1 181.3h9.5v3.5h-9.5z" fill="#fff"/>
<path d="M447.2 186.1h64.5M449.4 185.5v2.8M450.8 184.7l-2.9 2.9M509.5 185.5v2.8M511 184.7l-2.9 2.9" fill="none" stroke="#000" stroke-width=".42"/>
<path d="M474.8 181.3h9.4v3.5h-9.4z" fill="#fff"/>
<path d="M448.2 346.7h14.3M458.9 345.2l2.9 2.9M460.3 344.5v77.5M458.2 419.8h2.7M458.9 418.3l2.9 2.9" fill="none" stroke="#000" stroke-width=".42"/>
<path d="M455.5 378.5h3.5v9.4h-3.5z" fill="#fff"/>
<path d="M279.6 513.6v10.7M314.7 514v10.3M277.4 522.1h39.5M281 520.6l-2.9 2.9M316.1 520.6l-2.9 2.9" fill="none" stroke="#000" stroke-width=".42"/>
<path d="M293.3 517.3h7.7v3.4h-7.7z" fill="#fff"/>
<path d="M395.5 514v10.3M414.3 513.6v10.7M393.3 522.1h23.1M396.9 520.6l-2.8 2.9M415.7 520.6l-2.9 2.9" fill="none" stroke="#000" stroke-width=".42"/>
<path d="M401 517.3h7.8v3.4h-7.8z" fill="#fff"/>
<path d="M271.6 385.2h6.5M272.3 383.7l2.9 2.9M273.8 383v50.5M271.6 431.3h5.9M272.3 429.9l2.9 2.9" fill="none" stroke="#000" stroke-width=".42"/>
<path d="M268.9 404.3h3.5v7.8h-3.5z" fill="#fff"/>
<path d="M271.6 466h5.9M272.3 464.5l2.9 2.9M273.8 463.8v50.5M271.6 512.2h6.5M272.3 510.7l2.9 2.9" fill="none" stroke="#000" stroke-width=".42"/>
<path d="M268.9 485.2h3.5v7.7h-3.5z" fill="#fff"/>
<path d="M415.7 385.2h9M421.1 383.7l2.9 2.9M422.5 383v131.3M415.7 512.2h9M421.1 510.7l2.9 2.9" fill="none" stroke="#000" stroke-width=".42"/>
<path d="M417.7 443.9h3.5v9.4h-3.5z" fill="#fff"/>
<path d="M277.4 382.2h107.3M279.6 380.1v3.6M281 380.8l-2.9 2.9M382.5 380.1v3.1M384 380.8l-2.9 2.9" fill="none" stroke="#000" stroke-width=".42"/>
<g fill="#fff">
<path d="M325.5 377.4h11.1v3.5h-11.1z"/>
<path d="M274 81.9h19.8v7h-19.8z"/>
<path d="M325 81.9h19.8v7h-19.8z"/>
<path d="M443.7 447h20.1v7h-20.1z"/>
<path d="M515.8 447h20.1v7h-20.1z"/>
<path d="M540.2 100.9h19.1v7h-19.1z"/>
<path d="M540.2 184.6h19.1v7h-19.1z"/>
<path d="M540.2 337.6h19.1v7h-19.1z"/>
<path d="M231.4 375.1h19.1v7h-19.1z"/>
<path d="M231.4 499.3h19.1v6.9h-19.1z"/>
<path d="M255.3 542.3h19.7v7h-19.7z"/>
<path d="M387.1 542.3h19.4v7h-19.4z"/>
</g>
<g fill="none" stroke="#000" stroke-width=".42">
<path d="M41.6 27.7h831.2v554.2h-831.2zM779.9 27.7v554.2M782.8 33.5h86.6v127h-86.6zM782.8 163.4h86.6v205.9h-86.6zM782.8 235.5h86.6M782.8 372.4h86.5v115.6h-86.5zM782.8 491h86.5v88h-86.5zM782.8 534.3h86.5M782.8 557.4h86.5M782.8 551.6h86.5M782.8 545.8h86.5M782.8 540h86.5"/>
<path d="M782.8 573.2h86.5"/>
</g>
<g fill="#fff">
<path d="M784.3 574.4h7.6v3.5h-7.6z"/>
<path d="M784.3 535.4h20.7v3.5h-20.7z"/>
<path d="M784.3 541.2h6.4v3.5h-6.4z"/>
<path d="M784.3 547h12.9v3.5h-12.9z"/>
<path d="M784.3 552.8h16v3.4h-16z"/>
<path d="M810.4 167.5h30.7v9h-30.7z"/>
<path d="M794.6 494.5h64v8.9h-64z"/>
<path d="M787.4 381.5h29.7v8.9h-29.7z"/>
</g>
<g fill="none" stroke="#000" stroke-width=".42">
<path d="M229.6 559.5h361.9"/>
<circle cx="226.7" cy="559.5" r="2.89"/>
</g>
<text font-size="12" x="813.6" y="569.5">S5.1</text>
<g font-size="8">
<text x="810.4" y="174.7">CLIENT</text>
<text x="828.7" y="336.4" transform="rotate(-90 828.7 336.4)">266 MORRO AVE</text>
<text x="787.4" y="388.6">NOTES:</text>
<text x="794.6" y="501.6">DRAWING NAME</text>
<text x="795.7" y="514.2">WALL BRACING</text>
</g>
<g font-size="6.3">
<text x="274" y="87.5">BWL A</text>
<text x="325" y="87.5">BWL B</text>
<text x="540.2" y="106.5">BWL 1</text>
<text x="540.2" y="190.2">BWL 2</text>
<text x="540.2" y="343.2">BWL 3</text>
<text x="231.4" y="380.7">BWL 4</text>
<text x="443.7" y="452.6">BWL C</text>
<text x="515.8" y="452.6">BWL D</text>
<text x="231.4" y="504.9">BWL 5</text>
<text x="255.3" y="547.9">BWL E</text>
<text x="387.1" y="547.9">BWL F</text>
</g>
<g font-size="4">
<text x="787.4" y="404.9">ALL UNITS IN FEET AND INCHES</text>
<text x="787.4" y="409.4">UNLESS OTHER WISE SPECIFIED</text>
<text x="855.2" y="538.5">J-1497</text>
<text x="841.7" y="544.2">28 JAN - 2026</text>
<text x="861.5" y="550.6">ARI</text>
<text x="861.5" y="556.4">AZ</text>
<text x="225.6" y="560.8">1</text>
<text x="231.3" y="558.7">WALL BRACING PLAN</text>
<text x="232.2" y="563.4">1/4&quot; = 1'-0&quot;</text>
<text x="847.8" y="577.4">1/4&quot; = 1'-0&quot;</text>
</g>
<g font-size="3">
<text x="383.3" y="102.9">23' - 10&quot;</text>
<text x="498.4" y="102.9">3' - 6&quot;</text>
<text x="312.1" y="164.7" transform="rotate(-90 312.1 164.7)">17' - 0&quot;</text>
<text x="519.7" y="171.4" transform="rotate(-90 519.7 171.4)">18' - 5 1/2&quot;</text>
<text x="370.1" y="184.1">18' - 0&quot;</text>
<text x="474.8" y="184.1">10' - 5&quot;</text>
<text x="355.5" y="241.2" transform="rotate(-90 355.5 241.2)">13' - 6&quot;</text>
<text x="312.1" y="259.1" transform="rotate(-90 312.1 259.1)">8' - 0&quot;</text>
<text x="519.7" y="276.8" transform="rotate(-90 519.7 276.8)">13' - 0 1/2&quot;</text>
<text x="271.8" y="317.7" transform="rotate(-90 271.8 317.7)">13' - 0&quot;</text>
<text x="288.2" y="359">4' - 4&quot;</text>
<text x="396" y="359">5' - 0&quot;</text>
<text x="325.5" y="380.2">17' - 10&quot;</text>
<text x="519.7" y="381.2" transform="rotate(-90 519.7 381.2)">16' - 0&quot;</text>
<text x="458.3" y="387.9" transform="rotate(-90 458.3 387.9)">12' - 8&quot;</text>
<text x="271.7" y="412.1" transform="rotate(-90 271.7 412.1)">8' - 0&quot;</text>
<text x="420.5" y="453.3" transform="rotate(-90 420.5 453.3)">22' - 0&quot;</text>
<text x="271.7" y="492.9" transform="rotate(-90 271.7 492.9)">8' - 0&quot;</text>
<text x="293.3" y="520.1">6' - 1&quot;</text>
<text x="401" y="520.1">3' - 3&quot;</text>
<text x="784.3" y="538.3">Project number</text>
<text x="784.3" y="544">Date</text>
<text x="784.3" y="549.8">Drawn by</text>
<text x="784.3" y="555.6">Checked by</text>
<text x="784.3" y="577.2">Scale</text>
</g>
</svg>
